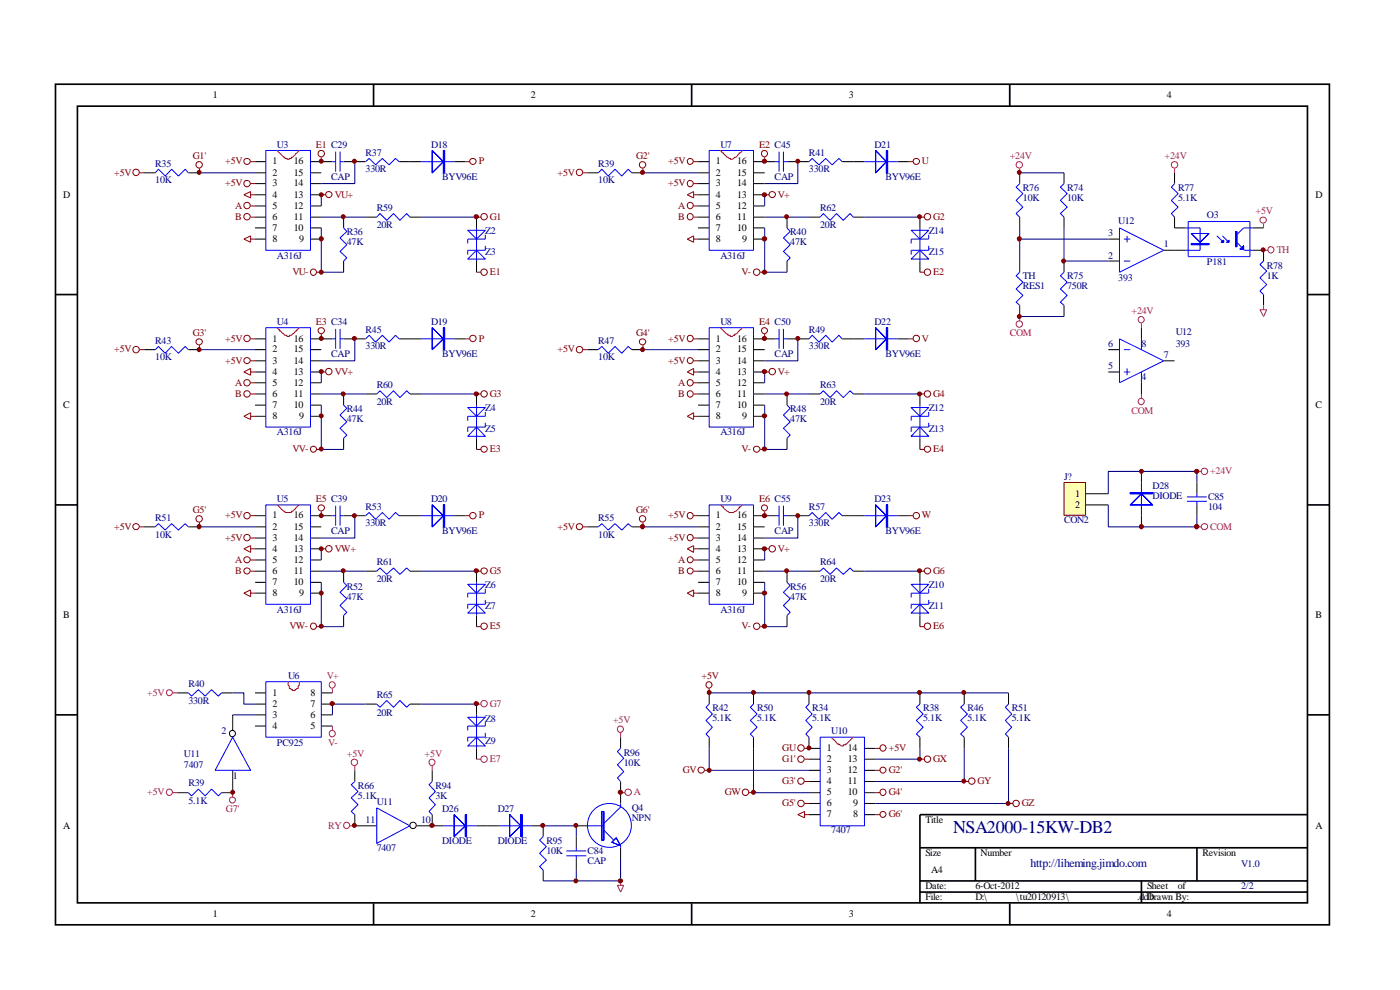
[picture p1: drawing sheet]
<svg xmlns="http://www.w3.org/2000/svg" width="297mm" height="210mm" viewBox="0 0 297 210" stroke-linecap="round" stroke-linejoin="round" font-family="sans-serif">
<g fill="none" stroke="#000" stroke-width=".35">
<path d="M11.8 17.9h270.2v178.3h-270.2zM79.2 17.9v4.6M146.7 17.9v4.6M214.2 17.9v4.6M16.4 22.5h261v169h-261zM11.8 62.5h4.6M277.5 62.5h4.6M11.8 107.1h4.6M277.5 107.1h4.6M11.8 151.6h4.6M277.5 151.6h4.6M195.2 179.8h82.3"/>
<path d="M206.9 179.8v7.1M253.9 179.8v7.1M277.5 172.8h-82.3v18.8M79.2 191.6v4.7M146.7 191.6v4.7M195.2 186.9h82.3M195.2 189.2h82.3M214.2 191.6v4.7M242.1 186.9v4.7"/>
</g>
<g fill="none" stroke="#00f" stroke-width=".21">
<path d="M32.9 36.7l.7-.8 1.5 1.4 1.3-1.4 1.4 1.4 1.5-1.4 .7 .8M56.4 31.9h9.5v21.2h-9.5zM70.5 34.3h.7M71.2 32.2v4.2M72.1 34.3h.8M72.1 32.2v4.2M77.6 34.3l.7-.7 1.4 1.4 1.4-1.4 1.4 1.4 1.4-1.4 .8 .7M89.3 34.3h7.1M126.9 36.7l.8-.8 1.3 1.4 1.5-1.4 1.4 1.4 1.4-1.4 .7 .8M150.5 31.9h9.4v21.2h-9.4zM164.6 34.3h.7M165.3 32.2v4.2"/>
<path d="M166.2 34.3h.8M166.2 32.2v4.2M171.6 34.3l.7-.7 1.4 1.4 1.5-1.4 1.3 1.4 1.5-1.4 .6 .7M183.4 34.3h7M216.3 38.9l-.7 .8 1.4 1.4-1.4 1.4 1.4 1.4-1.4 1.4 .7 .8M225.7 38.9l-.7 .8 1.4 1.4-1.4 1.4 1.4 1.4-1.4 1.4 .7 .8M249.2 38.9l-.7 .8 1.4 1.4-1.4 1.4 1.4 1.4-1.4 1.4 .7 .8M72.9 48.3l.7 .8-1.5 1.4 1.5 1.4-1.5 1.4 1.5 1.4-.7 .7M79.9 46.1l.7-.8 1.4 1.4 1.5-1.4 1.3 1.4 1.5-1.4 .7 .8M99.2 48.9h3.8l-1.9 1.8zM99.2 54.9l1.9-1.8 1.9 1.8zM101.1 48.3v7.1"/>
<path d="M103 49.8v.9h-3.8v.9M103 52.2v.9h-3.8v.9M167 48.3l.6 .8-1.4 1.4 1.4 1.4-1.4 1.4 1.4 1.4-.6 .7M174 46.1l.7-.8 1.4 1.4 1.4-1.4 1.4 1.4 1.4-1.4 .7 .8M193.3 48.9h3.7l-1.8 1.8zM193.3 54.9l1.9-1.8 1.8 1.8zM195.2 48.3v7.1M197 49.8v.9h-3.7v.9M197 52.2v.9h-3.7v.9M216.3 57.7l-.7 .8 1.4 1.4-1.4 1.4 1.4 1.4-1.4 1.4 .7 .7M225.7 57.7l-.7 .8 1.4 1.4-1.4 1.4 1.4 1.4-1.4 1.4 .7 .7M237.5 48.3l9.4 4.8-9.4 4.6z"/>
<path d="M238.4 50.7h1.4M238.4 55.4h1.4M239.1 50v1.4M251.5 48.3h3.1v4.8h-3.1M252.1 47h13.1v7.4h-13.1zM258.1 50l1.5 1.4M259.3 50l1.4 1.4M262.4 51.4l1.6 1.7h1.7M265.7 48.3h-1.9l-1.4 1.5M268.1 55.4l-.8 .7 1.4 1.4-1.4 1.4 1.4 1.5-1.4 1.3 .8 .8M32.9 74.2l.7-.7 1.5 1.4 1.3-1.4 1.4 1.4 1.5-1.4 .7 .7M56.4 69.5h9.5v21.1h-9.5z"/>
<path d="M70.5 71.9h.7M71.2 69.8v4.2M72.1 69.8v4.2M72.1 71.9h.8M77.6 71.9l.7-.8 1.4 1.5 1.4-1.5 1.4 1.5 1.4-1.5 .8 .8M89.3 71.9h7.1M126.9 74.2l.8-.7 1.3 1.4 1.5-1.4 1.4 1.4 1.4-1.4 .7 .7M150.5 69.5h9.4v21.1h-9.4zM164.6 71.9h.7M165.3 69.8v4.2M166.2 71.9h.8M166.2 69.8v4.2"/>
<path d="M171.6 71.9l.7-.8 1.4 1.5 1.5-1.5 1.3 1.5 1.5-1.5 .6 .8M183.4 71.9h7M237.5 71.9l9.4 4.6-9.4 4.7zM238.4 74.2h1.4M238.4 78.9h1.4M239.1 78.1v1.5M242.1 71.9v2.3M242.1 78.9v2.3M72.9 85.9l.7 .7-1.5 1.5 1.5 1.4-1.5 1.3 1.5 1.5-.7 .7M79.9 83.6l.7-.7 1.4 1.4 1.5-1.4 1.3 1.4 1.5-1.4 .7 .7M99.2 86.4h3.8l-1.9 1.9zM101.1 90.6l1.9 1.9h-3.8z"/>
<path d="M101.1 85.9v7.1M103 87.4v.9h-3.8v.9M103 89.7v.9h-3.8v1M167 85.9l.6 .7-1.4 1.5 1.4 1.4-1.4 1.3 1.4 1.5-.6 .7M174 83.6l.7-.7 1.4 1.4 1.4-1.4 1.4 1.4 1.4-1.4 .7 .7M193.3 86.4h3.7l-1.8 1.9zM195.2 90.6l1.8 1.9h-3.7zM195.2 85.9v7.1M197 87.4v.9h-3.7v.9M197 89.7v.9h-3.7v1M32.9 111.8l.7-.7 1.5 1.3 1.3-1.3 1.4 1.3 1.5-1.3 .7 .7M56.4 107.1h9.5v21.1h-9.5z"/>
<path d="M70.5 109.4h.7M71.2 107.3v4.2M72.1 107.3v4.2M72.1 109.4h.8M77.6 109.4l.7-.7 1.4 1.5 1.4-1.5 1.4 1.5 1.4-1.5 .8 .7M89.3 109.4h7.1M126.9 111.8l.8-.7 1.3 1.3 1.5-1.3 1.4 1.3 1.4-1.3 .7 .7M150.5 107.1h9.4v21.1h-9.4zM164.6 109.4h.7M165.3 107.3v4.2M166.2 109.4h.8M166.2 107.3v4.2"/>
<path d="M171.6 109.4l.7-.7 1.4 1.5 1.5-1.5 1.3 1.5 1.5-1.5 .6 .7M183.4 109.4h7M72.9 123.5l.7 .7-1.5 1.4 1.5 1.4-1.5 1.4 1.5 1.5-.7 .7M79.9 121.2l.7-.7 1.4 1.3 1.5-1.3 1.3 1.3 1.5-1.3 .7 .7M99.2 124h3.8l-1.9 1.8zM99.2 130l1.9-1.8 1.9 1.8zM101.1 123.5v7.1M103 124.9v.9h-3.8v.9M103 127.3v.9h-3.8v.9M167 123.5l.6 .7-1.4 1.4 1.4 1.4-1.4 1.4 1.4 1.5-.6 .7M174 121.2l.7-.7 1.4 1.3 1.4-1.3 1.4 1.3 1.4-1.3 .7 .7M193.3 124h3.7l-1.8 1.8z"/>
<path d="M193.3 130l1.9-1.8 1.8 1.8zM195.2 123.5v7.1M197 124.9v.9h-3.7v.9M197 127.3v.9h-3.7v.9M40 147l.6 .7 1.5-1.4 1.4 1.4 1.4-1.4 1.4 1.4 .7-.7M49.4 156.4l3.8 7h-7.6zM56.4 144.6h11.8v11.8h-11.8zM79.9 149.4l.7 .6 1.4-1.4 1.5 1.4 1.3-1.4 1.5 1.4 .7-.6M99.2 152.1h3.8l-1.9 1.9zM101.1 156.4l1.9 1.8h-3.8zM101.1 151.6v7.1M103 153.1v.9h-3.8v.9"/>
<path d="M103 155.4v1h-3.8v.9M131.7 158.7l-.7 .7 1.3 1.5-1.3 1.3 1.3 1.5-1.3 1.3 .7 .8M150.5 149.4l-.7 .6 1.3 1.5-1.3 1.3 1.3 1.5-1.3 1.4 .7 .7M159.9 149.4l-.7 .6 1.4 1.5-1.4 1.3 1.4 1.5-1.4 1.4 .7 .7M171.6 149.4l-.7 .6 1.4 1.5-1.4 1.3 1.4 1.5-1.4 1.4 .7 .7M174 156.4h9.4v18.8h-9.4zM195.2 149.4l-.8 .6 1.4 1.5-1.4 1.3 1.4 1.5-1.4 1.4 .8 .7M204.6 149.4l-.8 .6 1.4 1.5-1.4 1.3 1.4 1.5-1.4 1.4 .8 .7M214 149.4l-.7 .6 1.3 1.5-1.3 1.3 1.3 1.5-1.3 1.4 .7 .7M40 168.1l.6 .7 1.5-1.4 1.4 1.4 1.4-1.4 1.4 1.4 .7-.7M75.3 165.8l-.8 .7 1.4 1.4-1.4 1.3 1.4 1.5-1.4 1.4 .8 .7M79.9 171.4l7.1 3.8-7.1 3.7z"/>
<path d="M91.7 165.8l-.7 .7 1.4 1.4-1.4 1.3 1.4 1.5-1.4 1.4 .7 .7M94.1 175.2h7M105.8 175.2h7.1M115.2 177.5l-.7 .7 1.4 1.4-1.4 1.4 1.4 1.5-1.4 1.3 .7 .8M122.3 179.8v.7M124.6 175.2h3.5M128.1 176.1l2.1 2.1M131.7 170.4v.8l-3.6 3.5M131.7 179.4v.4M120.1 180.5h4.3M120.1 181.5h4.3M122.3 181.5v.7"/>
<circle cx="129.3" cy="175.1" r="4.7"/>
</g>
<g fill="none" stroke="#000" stroke-width=".21">
<path d="M30.6 36.7h2.3M40 36.7h2.3M54.1 34.3h2.3M54.1 36.7h2.3M54.1 38.9h2.3M65.9 34.3h4.6M65.9 36.7h2.3M65.9 38.9h2.3M72.9 34.3h4.7M84.7 34.3h4.6M96.4 34.3h2.3M124.6 36.7h2.3"/>
<path d="M134 36.7h2.4M148.1 34.3h2.4M148.1 36.7h2.4M148.1 38.9h2.4M159.9 34.3h4.7M159.9 36.7h2.3M159.9 38.9h2.3M167 34.3h4.6M178.6 34.3h4.8M190.4 34.3h2.4M216.3 36.7v2.2M225.7 36.7v2.2"/>
<path d="M249.2 36.7v2.2M54.1 41.3h2.3M54.1 43.7h2.3M54.1 46.1h2.3M54.1 48.3h2.3M54.1 50.7h2.3M65.9 41.3h2.3M65.9 43.7h2.3M65.9 46.1h2.3M65.9 48.3h2.3M65.9 50.7h2.3M72.9 46.1v2.2"/>
<path d="M72.9 55.4v2.3M77.6 46.1h2.3M87 46.1h2.3M101.1 46.1v2.2M101.1 55.4v2.3M148.1 41.3h2.4M148.1 43.7h2.4M148.1 46.1h2.4M148.1 48.3h2.4M148.1 50.7h2.4M159.9 41.3h2.3M159.9 43.7h2.3"/>
<path d="M159.9 46.1h2.3M159.9 48.3h2.3M159.9 50.7h2.3M167 46.1v2.2M167 55.4v2.3M171.6 46.1h2.4M181 46.1h2.4M195.2 46.1v2.2M195.2 55.4v2.3M216.3 46.1v2.2M216.3 55.4v2.3M225.7 46.1v2.2"/>
<path d="M225.7 55.4v2.3M235.1 50.7h2.4M235.1 55.4h2.4M246.9 53.1h4.6M249.2 46.1v2.2h2.3M265.7 48.3h2.4M265.7 53.1h2.4v2.3M30.6 74.2h2.3M40 74.2h2.3M54.1 71.9h2.3M54.1 74.2h2.3M54.1 76.5h2.3"/>
<path d="M54.1 78.9h2.3M65.9 71.9h4.6M65.9 74.2h2.3M65.9 76.5h2.3M65.9 78.9h2.3M72.9 71.9h4.7M84.7 71.9h4.6M96.4 71.9h2.3M124.6 74.2h2.3M134 74.2h2.4M148.1 71.9h2.4M148.1 74.2h2.4"/>
<path d="M148.1 76.5h2.4M148.1 78.9h2.4M159.9 71.9h4.7M159.9 74.2h2.3M159.9 76.5h2.3M159.9 78.9h2.3M167 71.9h4.6M178.6 71.9h4.8M190.4 71.9h2.4M216.3 64.8v2.3M225.7 64.8v2.3M235.1 74.2h2.4"/>
<path d="M235.1 78.9h2.4M242.1 69.5v2.4M246.9 76.5h2.3M268.1 62.5v2.3M54.1 81.2h2.3M54.1 83.6h2.3M54.1 85.9h2.3M54.1 88.3h2.3M65.9 81.2h2.3M65.9 83.6h2.3M65.9 85.9h2.3M65.9 88.3h2.3"/>
<path d="M72.9 83.6v2.3M72.9 93v2.3M77.6 83.6h2.3M87 83.6h2.3M101.1 83.6v2.3M101.1 93v2.3M148.1 81.2h2.4M148.1 83.6h2.4M148.1 85.9h2.4M148.1 88.3h2.4M159.9 81.2h2.3M159.9 83.6h2.3"/>
<path d="M159.9 85.9h2.3M159.9 88.3h2.3M167 83.6v2.3M167 93v2.3M171.6 83.6h2.4M181 83.6h2.4M195.2 83.6v2.3M195.2 93v2.3M242.1 81.2v2.4M30.6 111.8h2.3M40 111.8h2.3M54.1 109.4h2.3"/>
<path d="M54.1 111.8h2.3M54.1 114.1h2.3M54.1 116.4h2.3M54.1 118.8h2.3M65.9 109.4h4.6M65.9 111.8h2.3M65.9 114.1h2.3M65.9 116.4h2.3M65.9 118.8h2.3M72.9 109.4h4.7M84.7 109.4h4.6M96.4 109.4h2.3"/>
<path d="M124.6 111.8h2.3M134 111.8h2.4M148.1 109.4h2.4M148.1 111.8h2.4M148.1 114.1h2.4M148.1 116.4h2.4M148.1 118.8h2.4M159.9 109.4h4.7M159.9 111.8h2.3M159.9 114.1h2.3M159.9 116.4h2.3M159.9 118.8h2.3"/>
<path d="M167 109.4h4.6M178.6 109.4h4.8M190.4 109.4h2.4M54.1 121.2h2.3M54.1 123.5h2.3M54.1 125.8h2.3M65.9 121.2h2.3M65.9 123.5h2.3M65.9 125.8h2.3M72.9 121.2v2.3M72.9 130.6v2.3M77.6 121.2h2.3"/>
<path d="M87 121.2h2.3M101.1 121.2v2.3M101.1 130.6v2.3M148.1 121.2h2.4M148.1 123.5h2.4M148.1 125.8h2.4M159.9 121.2h2.3M159.9 123.5h2.3M159.9 125.8h2.3M167 121.2v2.3M167 130.6v2.3M171.6 121.2h2.4"/>
<path d="M181 121.2h2.4M195.2 121.2v2.3M195.2 130.6v2.3M37.6 147h2.4M47 147h2.4M49.4 151.6v3.3M54.1 147h2.3M54.1 149.4h2.3M54.1 151.6h2.3M54.1 154h2.3M68.2 147h2.3M68.2 149.4h2.3"/>
<path d="M68.2 151.6h2.3M68.2 154h2.3M77.6 149.4h2.3M87 149.4h2.3M101.1 149.4v2.2M101.1 158.7v2.3M131.7 156.4v2.3M150.5 147v2.4M150.5 156.4v2.3M159.9 147v2.4M159.9 156.4v2.3M171.6 156.4v2.3h2.4"/>
<path d="M171.6 147v2.4M183.4 158.7h2.4M195.2 147v2.4M195.2 156.4v2.3M204.6 147v2.4M204.6 156.4v2.3M214 147v2.4M214 156.4v2.3M37.6 168.1h2.4M49.4 163.4v4.7h-2.4M75.3 172.8v2.4h4.6M75.3 163.4v2.4"/>
<path d="M88.4 175.2h5.7M91.7 163.4v2.4M91.7 172.8v2.4M101.1 175.2h4.7M112.9 175.2h2.3v2.3M122.3 175.2h2.3M122.3 177.5v2.3M131.7 165.8v4.6M131.7 179.8v2.4M171.6 161h2.4M171.6 163.4h2.4M171.6 165.8h2.4"/>
<path d="M171.6 168.1h2.4M171.6 170.4h2.4M171.6 172.8h2.4M183.4 161h2.4M183.4 163.4h2.4M183.4 165.8h2.4M183.4 168.1h2.4M183.4 170.4h2.4M183.4 172.8h2.4M115.2 184.6v2.3M122.3 182.2v2.4"/>
<circle cx="49.3" cy="155.6" r=".66"/>
<circle cx="87.6" cy="175.1" r=".68"/>
</g>
<path d="M58.8 31.9l1.4 1.5h.3v.2h.4v.2l.9-.2v-.2h.3l1.4-1.5M152.8 31.9l.4 .5h.3l.3 .5a2.18 2.18 0 0 0 1.6 .9l.5-.4h.2l.7-1h.3l.4-.5M58.8 69.5l.5 .4v.3h.2l.4 .5a.8 .8 0 0 0 1 .4v.3h.5v-.3a.8 .8 0 0 0 .9-.4l.4-.5h.3v-.3l.5-.4M152.8 69.5l1.2 1.2 .4 .2v.2h.5v.3h.5l.2-.3h.3v-.2a1.09 1.09 0 0 0 .9-.7l.7-.7M58.8 107.1l1.4 1.4h.3v.2h1.3v-.2h.3l1.4-1.4M152.8 107.1l.4 .4h.3a1.8 1.8 0 0 0 1.9 1.2l.7-.2 .7-.7v-.3h.3l.4-.4M61.1 144.6v.8l.3 .1v.5l.7 .3v.2h.5v-.2l.6-.3v-.5l.3-.1v-.8M176.4 156.4l1.3 1.4h.3v.2h.2l.3 .2h.4v-.2h.5v-.2h.2l1.4-1.4" fill="none" stroke="#f00" stroke-width=".21"/>
<g fill="none" stroke="#800000" stroke-width=".21">
<path d="M29.6 36.7h1M42.3 35.7v1M53.2 34.3h.9M53.2 38.9h.9M68.2 33.4v.9M98.7 34.3h1M123.7 36.7h.9M136.4 35.7v1M147.2 34.3h.9M147.2 38.9h.9M162.2 33.4v.9M192.8 34.3h.9"/>
<path d="M51.7 50.7l1.5-.7v1.4zM51.7 41.3l1.5-.7v1.4zM53.2 43.7h.9M53.2 46.1h.9M53.2 50.7h.9M53.2 41.3h.9M67.2 57.7h1M68.2 41.3h.9M101.1 46.1h.9M101.1 57.7h.9M145.8 50.7l1.4-.7v1.4zM145.8 41.3l1.4-.7v1.4z"/>
<path d="M147.2 43.7h.9M147.2 46.1h.9M147.2 50.7h.9M147.2 41.3h.9M161.3 57.7h.9M162.2 41.3h1M195.2 46.1h.9M195.2 57.7h.9M29.6 74.2h1M42.3 73.2v1M51.7 78.9l1.5-.8v1.5zM53.2 71.9h.9"/>
<path d="M53.2 76.5h.9M53.2 78.9h.9M68.2 70.9v1M68.2 78.9h.9M98.7 71.9h1M123.7 74.2h.9M136.4 73.2v1M145.8 78.9l1.4-.8v1.5zM147.2 71.9h.9M147.2 76.5h.9M147.2 78.9h.9M162.2 78.9h1"/>
<path d="M162.2 70.9v1M192.8 71.9h.9M51.7 88.3l1.5-.8v1.5zM53.2 81.2h.9M53.2 83.6h.9M53.2 88.3h.9M67.2 95.3h1M101.1 83.6h.9M101.1 95.3h.9M145.8 88.3l1.4-.8v1.5zM147.2 81.2h.9M147.2 83.6h.9"/>
<path d="M147.2 88.3h.9M161.3 95.3h.9M195.2 83.6h.9M195.2 95.3h.9M29.6 111.8h1M42.3 110.8v1M51.7 116.4l1.5-.7v1.5zM53.2 109.4h.9M53.2 114.1h.9M53.2 118.8h.9M53.2 116.4h.9M68.2 108.5v.9"/>
<path d="M68.2 116.4h.9M98.7 109.4h1M123.7 111.8h.9M136.4 110.8v1M145.8 116.4l1.4-.7v1.5zM147.2 109.4h.9M147.2 114.1h.9M147.2 118.8h.9M147.2 116.4h.9M162.2 116.4h1M162.2 108.5v.9M192.8 109.4h.9"/>
<path d="M51.7 125.8l1.5-.7v1.5zM53.2 121.2h.9M53.2 125.8h.9M67.2 132.9h1M101.1 121.2h.9M101.1 132.9h.9M145.8 125.8l1.4-.7v1.5zM147.2 121.2h.9M147.2 125.8h.9M161.3 132.9h.9M195.2 121.2h.9M195.2 132.9h.9"/>
<path d="M150.5 146v1M170.7 158.7h.9M185.8 158.7h.9M149.5 163.4h1M158.9 168.1h1M169.2 172.8l1.5-.7v1.4zM170.7 172.8h.9M170.7 161h.9M170.7 165.8h.9M170.7 170.4h.9M185.8 172.8h.9M185.8 163.4h.9"/>
<path d="M185.8 168.1h.9M195.2 161h.9M204.6 165.8h.9M214 170.4h.9"/>
<circle cx="28.9" cy="36.6" r=".68"/>
<circle cx="42.2" cy="35" r=".68"/>
<circle cx="52.4" cy="38.9" r=".68"/>
<circle cx="52.4" cy="34.2" r=".66"/>
<circle cx="68.2" cy="32.6" r=".68"/>
<circle cx="100.3" cy="34.2" r=".66"/>
<circle cx="122.9" cy="36.6" r=".68"/>
<circle cx="136.3" cy="35" r=".68"/>
<circle cx="146.4" cy="38.9" r=".66"/>
<circle cx="146.4" cy="34.2" r=".64"/>
<circle cx="162.2" cy="32.6" r=".66"/>
<circle cx="194.4" cy="34.2" r=".66"/>
<circle cx="52.4" cy="43.6" r=".68"/>
<circle cx="52.4" cy="46" r=".68"/>
<circle cx="66.5" cy="57.7" r=".66"/>
<circle cx="69.8" cy="41.3" r=".66"/>
<circle cx="102.7" cy="46" r=".68"/>
<circle cx="102.7" cy="57.7" r=".68"/>
<circle cx="146.4" cy="43.6" r=".66"/>
<circle cx="146.4" cy="46" r=".66"/>
<circle cx="160.5" cy="57.7" r=".68"/>
<circle cx="163.8" cy="41.3" r=".66"/>
<circle cx="196.8" cy="46" r=".68"/>
<circle cx="196.8" cy="57.7" r=".68"/>
<circle cx="28.9" cy="74.2" r=".68"/>
<circle cx="42.3" cy="72.5" r=".66"/>
<circle cx="52.4" cy="71.8" r=".68"/>
<circle cx="52.4" cy="76.5" r=".66"/>
<circle cx="68.2" cy="70.1" r=".66"/>
<circle cx="69.8" cy="78.8" r=".68"/>
<circle cx="100.3" cy="71.8" r=".68"/>
<circle cx="122.9" cy="74.2" r=".68"/>
<circle cx="136.3" cy="72.5" r=".66"/>
<circle cx="146.4" cy="71.8" r=".66"/>
<circle cx="146.4" cy="76.5" r=".64"/>
<circle cx="162.2" cy="70.1" r=".64"/>
<circle cx="163.8" cy="78.8" r=".68"/>
<circle cx="194.4" cy="71.8" r=".68"/>
<circle cx="52.4" cy="81.2" r=".68"/>
<circle cx="52.4" cy="83.6" r=".68"/>
<circle cx="66.5" cy="95.3" r=".64"/>
<circle cx="102.7" cy="83.6" r=".68"/>
<circle cx="102.7" cy="95.3" r=".66"/>
<circle cx="146.4" cy="83.5" r=".66"/>
<circle cx="146.4" cy="81.2" r=".66"/>
<circle cx="160.5" cy="95.3" r=".66"/>
<circle cx="196.8" cy="83.6" r=".68"/>
<circle cx="196.8" cy="95.3" r=".66"/>
<circle cx="28.9" cy="111.7" r=".66"/>
<circle cx="42.2" cy="110.1" r=".68"/>
<circle cx="52.4" cy="109.4" r=".68"/>
<circle cx="52.4" cy="114" r=".68"/>
<circle cx="52.4" cy="118.7" r=".66"/>
<circle cx="68.2" cy="107.7" r=".66"/>
<circle cx="69.8" cy="116.4" r=".68"/>
<circle cx="100.3" cy="109.4" r=".68"/>
<circle cx="123" cy="111.7" r=".66"/>
<circle cx="136.3" cy="110.1" r=".68"/>
<circle cx="146.4" cy="109.4" r=".66"/>
<circle cx="146.4" cy="114" r=".66"/>
<circle cx="146.4" cy="118.7" r=".64"/>
<circle cx="162.2" cy="107.7" r=".64"/>
<circle cx="163.8" cy="116.4" r=".68"/>
<circle cx="194.4" cy="109.4" r=".68"/>
<circle cx="52.4" cy="121.1" r=".66"/>
<circle cx="66.5" cy="132.8" r=".66"/>
<circle cx="102.7" cy="132.8" r=".68"/>
<circle cx="102.7" cy="121.1" r=".66"/>
<circle cx="146.4" cy="121.1" r=".64"/>
<circle cx="160.5" cy="132.8" r=".68"/>
<circle cx="196.8" cy="132.8" r=".68"/>
<circle cx="196.8" cy="121.1" r=".66"/>
<circle cx="150.4" cy="145.3" r=".66"/>
<circle cx="169.9" cy="158.7" r=".68"/>
<circle cx="187.3" cy="158.6" r=".66"/>
<circle cx="148.8" cy="163.4" r=".66"/>
<circle cx="158.2" cy="168.1" r=".68"/>
<circle cx="169.9" cy="161" r=".68"/>
<circle cx="169.9" cy="165.7" r=".68"/>
<circle cx="169.9" cy="170.4" r=".68"/>
<circle cx="187.3" cy="168" r=".66"/>
<circle cx="187.3" cy="163.3" r=".64"/>
<circle cx="187.3" cy="172.7" r=".64"/>
<circle cx="196.8" cy="161" r=".68"/>
<circle cx="206.2" cy="165.7" r=".68"/>
<circle cx="215.6" cy="170.4" r=".68"/>
</g>
<g fill="none" stroke="#000080" stroke-width=".21">
<path d="M42.3 36.7h11.8M75.3 34.3v4.6h-7.1M136.4 36.7h11.7M169.2 34.3v4.6h-7M216.3 36.7h9.4M68.2 48.3v9.4h4.7M68.2 46.1h9.4M68.2 41.3v2.4M89.3 46.1h11.8M162.2 48.3v9.4h4.8M162.2 46.1h9.4M162.2 41.3v2.4"/>
<path d="M183.4 46.1h11.8M216.3 48.3v7.1M216.3 50.7h18.8M225.7 48.3v7.1h9.4M42.3 74.2h11.8M68.2 78.9v2.3M75.3 71.9v4.6h-7.1M136.4 74.2h11.7M162.2 78.9v2.3M169.2 71.9v4.6h-7M216.3 67.1h9.4M68.2 85.9v9.4h4.7"/>
<path d="M68.2 83.6h9.4M89.3 83.6h11.8M162.2 85.9v9.4h4.8M162.2 83.6h9.4M183.4 83.6h11.8M42.3 111.8h11.8M68.2 116.4v2.4M75.3 109.4v4.7h-7.1M136.4 111.8h11.7M162.2 116.4v2.4M169.2 109.4v4.7h-7M68.2 123.5v9.4h4.7"/>
<path d="M68.2 121.2h9.4M89.3 121.2h11.8M162.2 123.5v9.4h4.8M162.2 121.2h9.4M183.4 121.2h11.8M49.4 147h2.3v2.4h2.4M49.4 151.6h4.7M77.6 149.4h-7.1v2.2M89.3 149.4h11.8M150.5 158.7v4.7h21.1M150.5 147h63.5M159.9 158.7v9.4h11.7"/>
<path d="M195.2 158.7v2.3h-9.4M204.6 158.7v7.1h-18.8M214 158.7v11.7h-28.2M115.2 175.2h7.1v2.3M122.3 184.6v2.3M131.7 182.2v4.7h-16.5"/>
</g>
<circle cx="72.8" cy="46" r=".42" fill="#800000" stroke="#800000" stroke-width=".21"/>
<g fill="#800000" stroke="#800000" stroke-width=".21">
<circle cx="68.2" cy="57.7" r=".42"/>
<circle cx="68.1" cy="50.7" r=".45"/>
<circle cx="42.2" cy="36.6" r=".42"/>
<circle cx="75.2" cy="34.2" r=".42"/>
<circle cx="68.2" cy="88.2" r=".42"/>
<circle cx="72.8" cy="83.6" r=".42"/>
<circle cx="75.2" cy="71.8" r=".42"/>
<circle cx="68.2" cy="125.8" r=".42"/>
<circle cx="72.8" cy="121.1" r=".42"/>
<circle cx="75.2" cy="109.4" r=".42"/>
<circle cx="68.2" cy="95.2" r=".42"/>
<circle cx="68.2" cy="78.8" r=".42"/>
<circle cx="42.2" cy="111.7" r=".45"/>
<circle cx="42.2" cy="74.2" r=".42"/>
<circle cx="68.2" cy="116.4" r=".42"/>
<circle cx="68.2" cy="132.8" r=".42"/>
<circle cx="68.2" cy="41.3" r=".42"/>
<circle cx="70.5" cy="149.3" r=".45"/>
<circle cx="101.1" cy="149.3" r=".45"/>
<circle cx="101.1" cy="46" r=".45"/>
<circle cx="101.1" cy="83.6" r=".45"/>
<circle cx="101.1" cy="121.1" r=".45"/>
<circle cx="91.7" cy="175.1" r=".45"/>
<circle cx="75.2" cy="175.1" r=".42"/>
<circle cx="122.2" cy="175.1" r=".42"/>
<circle cx="115.1" cy="175.1" r=".42"/>
<circle cx="131.6" cy="186.8" r=".45"/>
<circle cx="122.2" cy="186.8" r=".42"/>
<circle cx="131.6" cy="168.1" r=".45"/>
<circle cx="49.4" cy="168.1" r=".42"/>
<circle cx="171.6" cy="158.7" r=".42"/>
<circle cx="150.5" cy="163.4" r=".42"/>
<circle cx="159.9" cy="168.1" r=".42"/>
<circle cx="195.1" cy="161" r=".42"/>
<circle cx="204.5" cy="165.7" r=".42"/>
<circle cx="213.9" cy="170.4" r=".42"/>
<circle cx="171.6" cy="146.9" r=".42"/>
<circle cx="159.9" cy="146.9" r=".42"/>
<circle cx="150.5" cy="146.9" r=".42"/>
<circle cx="195.1" cy="146.9" r=".42"/>
<circle cx="204.5" cy="146.9" r=".42"/>
<circle cx="195.1" cy="46" r=".42"/>
<circle cx="162.2" cy="50.7" r=".48"/>
<circle cx="162.2" cy="41.3" r=".45"/>
<circle cx="162.2" cy="57.7" r=".45"/>
<circle cx="166.9" cy="46" r=".42"/>
<circle cx="136.3" cy="36.6" r=".42"/>
<circle cx="169.2" cy="34.2" r=".42"/>
<circle cx="195.1" cy="83.6" r=".42"/>
<circle cx="162.2" cy="88.2" r=".45"/>
<circle cx="162.2" cy="78.8" r=".45"/>
<circle cx="162.2" cy="95.2" r=".45"/>
<circle cx="166.9" cy="83.6" r=".42"/>
<circle cx="136.3" cy="74.2" r=".42"/>
<circle cx="169.2" cy="71.8" r=".42"/>
<circle cx="195.1" cy="121.1" r=".42"/>
<circle cx="162.2" cy="125.8" r=".45"/>
<circle cx="162.2" cy="116.4" r=".45"/>
<circle cx="162.2" cy="132.8" r=".45"/>
<circle cx="166.9" cy="121.1" r=".42"/>
<circle cx="136.3" cy="111.7" r=".45"/>
<circle cx="169.2" cy="109.4" r=".42"/>
<circle cx="268" cy="53" r=".42"/>
<circle cx="216.2" cy="36.6" r=".42"/>
<circle cx="216.2" cy="67.1" r=".42"/>
<circle cx="225.6" cy="55.4" r=".42"/>
<circle cx="216.2" cy="50.7" r=".45"/>
</g>
<g fill="#00f" stroke="#00f" stroke-width=".21">
<path d="M94.1 31.9v4.8h.2v-4.8zM94.1 31.9v4.8h.2v-4.8z" fill-rule="evenodd"/>
<path d="M91.7 31.9l2.4 2.4-2.4 2.4zM91.7 31.9l2.4 2.4-2.4 2.4z" fill-rule="evenodd"/>
<path d="M94.1 69.5v4.7h.2v-4.7zM94.1 69.5v4.7h.2v-4.7z" fill-rule="evenodd"/>
<path d="M91.7 69.5l2.4 2.4-2.4 2.3zM91.7 69.5l2.4 2.4-2.4 2.3z" fill-rule="evenodd"/>
<path d="M94.1 107.1v4.7h.2v-4.7zM94.1 107.1v4.7h.2v-4.7z" fill-rule="evenodd"/>
<path d="M91.7 107.1l2.4 2.3-2.4 2.4zM91.7 107.1l2.4 2.3-2.4 2.4z" fill-rule="evenodd"/>
<path d="M188 31.9v4.8h.3v-4.8zM188 31.9v4.8h.3v-4.8z" fill-rule="evenodd"/>
<path d="M185.8 31.9l2.2 2.4-2.2 2.4zM185.8 31.9l2.2 2.4-2.2 2.4z" fill-rule="evenodd"/>
<path d="M188 69.5v4.7h.3v-4.7zM188 69.5v4.7h.3v-4.7z" fill-rule="evenodd"/>
<path d="M185.8 69.5l2.2 2.4-2.2 2.3zM185.8 69.5l2.2 2.4-2.2 2.3z" fill-rule="evenodd"/>
<path d="M188 107.1v4.7h.3v-4.7zM188 107.1v4.7h.3v-4.7z" fill-rule="evenodd"/>
<path d="M185.8 107.1l2.2 2.3-2.2 2.4zM185.8 107.1l2.2 2.3-2.2 2.4z" fill-rule="evenodd"/>
<path d="M98.7 172.8v4.7h.3v-4.7zM98.7 172.8v4.7h.3v-4.7z" fill-rule="evenodd"/>
<path d="M96.4 172.8l2.3 2.4-2.3 2.3zM96.4 172.8l2.3 2.4-2.3 2.3z" fill-rule="evenodd"/>
<path d="M110.5 172.8v4.7h.2v-4.7zM110.5 172.8v4.7h.2v-4.7z" fill-rule="evenodd"/>
<path d="M108.1 172.8l2.4 2.4-2.4 2.3zM108.1 172.8l2.4 2.4-2.4 2.3z" fill-rule="evenodd"/>
<path d="M127.7 172.1v6.1h.4v-6.1zM127.7 172.1v6.1h.4v-6.1z" fill-rule="evenodd"/>
<path d="M130.7 177.7l-.9 .9 1.9 .8zM130.7 177.7l-.9 .9 1.9 .8z" fill-rule="evenodd"/>
<path d="M252.7 49.5h3.8l-1.9 1.9zM252.7 49.5h3.8l-1.9 1.9z" fill-rule="evenodd"/>
<path d="M252.7 51.6h3.8v.3h-3.8zM252.7 51.6h3.8v.3h-3.8z" fill-rule="evenodd"/>
<path d="M260.3 51.4h.4v-.4zM260.3 51.4h.4v-.4z" fill-rule="evenodd"/>
<path d="M259.1 51.4h.5v-.4zM259.1 51.4h.5v-.4z" fill-rule="evenodd"/>
<path d="M262.1 49.1v3.2h.3v-3.2zM262.1 49.1v3.2h.3v-3.2z" fill-rule="evenodd"/>
<path d="M263.1 52.8l.7-.6v.6zM263.1 52.8l.7-.6v.6z" fill-rule="evenodd"/>
</g>
<g fill="none" stroke="#a1006a" stroke-width=".21">
<path d="M216.3 35.7v1M249.2 35.7v1M268.1 47.4v.9M268.1 53.1h.9M216.3 67.1v1M242.1 68.6v.9M267.3 65.7h1.4l-.6 1.4zM268.1 64.8v.9M242.1 83.6v.9M36.7 147h.9M70.5 146v1M70.5 154v.9"/>
<path d="M101.1 149.4h.9M131.7 155.4v1M36.7 168.1h.9M49.4 168.1v1M74.3 175.2h1M75.3 162.5v.9M91.7 162.5v.9M101.1 161h.9M131.7 168.1h.9M131 187.8h1.3l-.6 1.4zM131.7 186.9v.9"/>
<circle cx="216.2" cy="35" r=".68"/>
<circle cx="249.2" cy="35" r=".68"/>
<circle cx="268" cy="46.7" r=".66"/>
<circle cx="269.6" cy="53" r=".66"/>
<circle cx="216.2" cy="68.7" r=".68"/>
<circle cx="242.1" cy="67.8" r=".66"/>
<circle cx="242.1" cy="85.2" r=".66"/>
<circle cx="35.9" cy="146.9" r=".64"/>
<circle cx="70.5" cy="155.6" r=".66"/>
<circle cx="70.5" cy="145.3" r=".66"/>
<circle cx="102.7" cy="149.3" r=".68"/>
<circle cx="131.6" cy="154.7" r=".66"/>
<circle cx="35.9" cy="168" r=".66"/>
<circle cx="49.3" cy="169.7" r=".64"/>
<circle cx="73.5" cy="175.1" r=".66"/>
<circle cx="75.2" cy="161.7" r=".68"/>
<circle cx="91.6" cy="161.7" r=".66"/>
<circle cx="102.7" cy="161" r=".68"/>
<circle cx="133.3" cy="168.1" r=".68"/>
</g>
<path d="M225.8 102.4h4.4v6.8h-4.4z" fill="#ffffb0"/>
<path d="M225.7 102.4h4.6v6.9h-4.6z" fill="none" stroke="#800000" stroke-width=".21"/>
<path d="M242.1 100v2.4M230.4 104.7h4.7M230.4 107.1h4.7M242.1 109.4v2.4M253.9 102.4v2.3M253.9 107.1v2.3" fill="none" stroke="#000" stroke-width=".21"/>
<path d="M242.1 102.4v7M251.8 105.4h4.2M251.8 106.3h4.2M253.9 104.7v.7M253.9 106.3v.8" fill="none" stroke="#00f" stroke-width=".21"/>
<path d="M239.8 104.5v.2h4.7v-.2zM239.8 104.5v.2h4.7v-.2z" fill="#00f" stroke="#00f" stroke-width=".21"/>
<path d="M239.8 107.1l2.3-2.4 2.4 2.4zM239.8 107.1l2.3-2.4 2.4 2.4z" fill-rule="evenodd" fill="#00f" stroke="#00f" stroke-width=".21"/>
<g fill="none" stroke="#a1006a" stroke-width=".21">
<path d="M253.9 100h.9M253.9 111.8h.9"/>
<circle cx="255.5" cy="100" r=".68"/>
<circle cx="255.5" cy="111.7" r=".66"/>
</g>
<path d="M235.1 107.1v4.7h18.8v-2.4M253.9 102.4v-2.4h-18.8v4.7" fill="none" stroke="#000080" stroke-width=".21"/>
<g fill="#800000" stroke="#800000" stroke-width=".21">
<circle cx="253.9" cy="100" r=".45"/>
<circle cx="242.1" cy="100" r=".42"/>
<circle cx="253.9" cy="111.7" r=".48"/>
<circle cx="242.1" cy="111.7" r=".45"/>
<circle cx="162.2" cy="109.4" r=".45"/>
<circle cx="162.2" cy="71.8" r=".45"/>
<circle cx="162.2" cy="34.2" r=".45"/>
<circle cx="68.2" cy="34.2" r=".42"/>
<circle cx="68.2" cy="71.8" r=".42"/>
<circle cx="68.2" cy="109.4" r=".42"/>
</g>
<text font-size="3.8" fill="#000080" x="202.2" y="176.6">NSA2000-15KW-DB2</text>
<text font-size="2.5" fill="#000080" x="218.6" y="183.9">http://liheming.jimdo.com</text>
<g font-size="2.1">
<text x="45.1" y="20.8">1</text>
<text x="112.6" y="20.8">2</text>
<text x="180.1" y="20.8">3</text>
<text x="247.6" y="20.8">4</text>
<text x="57.8" y="34.9">1</text>
<text x="62.3" y="34.9">16</text>
<text x="151.9" y="34.9">1</text>
<text x="156.4" y="34.9">16</text>
<text x="13.4" y="41.9">D</text>
<text x="57.8" y="37.3">2</text>
<text x="57.8" y="39.5">3</text>
<text x="57.8" y="41.9">4</text>
<text x="62.3" y="41.9">13</text>
<text x="62.3" y="39.5">14</text>
<text x="62.3" y="37.3">15</text>
<text x="151.9" y="37.3">2</text>
<text x="151.9" y="39.5">3</text>
<text x="151.9" y="41.9">4</text>
<text x="156.4" y="41.9">13</text>
<text x="156.4" y="39.5">14</text>
<text x="156.4" y="37.3">15</text>
<text x="279.1" y="41.9">D</text>
<text x="57.8" y="44.3">5</text>
<text x="57.8" y="46.7">6</text>
<text x="62.3" y="46.7">11</text>
<text x="62.3" y="44.3">12</text>
<text x="151.9" y="44.3">5</text>
<text x="151.9" y="46.7">6</text>
<text x="156.4" y="46.7">11</text>
<text x="156.4" y="44.3">12</text>
<text x="57.8" y="48.9">7</text>
<text x="57.8" y="51.3">8</text>
<text x="62.3" y="48.9">10</text>
<text x="63.5" y="51.3">9</text>
<text x="151.9" y="48.9">7</text>
<text x="151.9" y="51.3">8</text>
<text x="156.4" y="48.9">10</text>
<text x="157.5" y="51.3">9</text>
<text x="57.8" y="72.5">1</text>
<text x="57.8" y="74.8">2</text>
<text x="57.8" y="77.1">3</text>
<text x="62.3" y="77.1">14</text>
<text x="62.3" y="74.8">15</text>
<text x="62.3" y="72.5">16</text>
<text x="151.9" y="72.5">1</text>
<text x="151.9" y="74.8">2</text>
<text x="151.9" y="77.1">3</text>
<text x="156.4" y="77.1">14</text>
<text x="156.4" y="74.8">15</text>
<text x="156.4" y="72.5">16</text>
<text x="57.8" y="79.5">4</text>
<text x="57.8" y="81.9">5</text>
<text x="62.3" y="81.9">12</text>
<text x="62.3" y="79.5">13</text>
<text x="151.9" y="79.5">4</text>
<text x="151.9" y="81.9">5</text>
<text x="156.4" y="81.9">12</text>
<text x="156.4" y="79.5">13</text>
<text x="13.4" y="86.5">C</text>
<text x="57.8" y="84.2">6</text>
<text x="57.8" y="86.5">7</text>
<text x="57.8" y="88.9">8</text>
<text x="62.3" y="86.5">10</text>
<text x="62.3" y="84.2">11</text>
<text x="63.5" y="88.9">9</text>
<text x="151.9" y="84.2">6</text>
<text x="151.9" y="86.5">7</text>
<text x="151.9" y="88.9">8</text>
<text x="156.4" y="86.5">10</text>
<text x="156.4" y="84.2">11</text>
<text x="157.5" y="88.9">9</text>
<text x="279.1" y="86.5">C</text>
<text x="228.1" y="105.3">1</text>
<text x="228.1" y="107.7">2</text>
<text x="57.8" y="110">1</text>
<text x="57.8" y="112.4">2</text>
<text x="62.3" y="112.4">15</text>
<text x="62.3" y="110">16</text>
<text x="151.9" y="110">1</text>
<text x="151.9" y="112.4">2</text>
<text x="156.4" y="112.4">15</text>
<text x="156.4" y="110">16</text>
<text x="57.8" y="114.7">3</text>
<text x="57.8" y="117.1">4</text>
<text x="57.8" y="119.4">5</text>
<text x="62.3" y="119.4">12</text>
<text x="62.3" y="117.1">13</text>
<text x="62.3" y="114.7">14</text>
<text x="151.9" y="114.7">3</text>
<text x="151.9" y="117.1">4</text>
<text x="151.9" y="119.4">5</text>
<text x="156.4" y="119.4">12</text>
<text x="156.4" y="117.1">13</text>
<text x="156.4" y="114.7">14</text>
<text x="57.8" y="121.8">6</text>
<text x="57.8" y="124.1">7</text>
<text x="62.3" y="124.1">10</text>
<text x="62.3" y="121.8">11</text>
<text x="151.9" y="121.8">6</text>
<text x="151.9" y="124.1">7</text>
<text x="156.4" y="124.1">10</text>
<text x="156.4" y="121.8">11</text>
<text x="13.4" y="131.1">B</text>
<text x="57.8" y="126.5">8</text>
<text x="63.5" y="126.5">9</text>
<text x="151.9" y="126.5">8</text>
<text x="157.5" y="126.5">9</text>
<text x="279.1" y="131.1">B</text>
<text x="57.8" y="147.6">1</text>
<text x="57.8" y="149.9">2</text>
<text x="65.9" y="149.9">7</text>
<text x="65.9" y="147.6">8</text>
<text x="57.8" y="152.3">3</text>
<text x="57.8" y="154.6">4</text>
<text x="65.9" y="154.6">5</text>
<text x="65.9" y="152.3">6</text>
<text x="175.4" y="159.3">1</text>
<text x="175.4" y="161.6">2</text>
<text x="179.8" y="161.6">13</text>
<text x="179.8" y="159.3">14</text>
<text x="175.4" y="164">3</text>
<text x="175.4" y="166.4">4</text>
<text x="179.8" y="166.4">11</text>
<text x="179.8" y="164">12</text>
<text x="175.4" y="168.7">5</text>
<text x="175.4" y="171">6</text>
<text x="175.4" y="173.4">7</text>
<text x="179.8" y="168.7">10</text>
<text x="181" y="173.4">8</text>
<text x="181" y="171">9</text>
<text x="13.4" y="175.8">A</text>
<text x="196.3" y="174.6">Title</text>
<text x="279.1" y="175.8">A</text>
<text x="196.3" y="181.6">Size</text>
<text x="197.5" y="185.2">A4</text>
<text x="208" y="181.6">Number</text>
<text x="255.1" y="181.6">Revision</text>
<text x="196.3" y="188.6">Date:</text>
<text x="196.3" y="191">File:</text>
<text x="206.9" y="188.6">6-Oct-2012</text>
<text x="206.9" y="191">D:\</text>
<text x="215.6" y="191">\tu20120913\</text>
<text x="241.2" y="191">.ddDrawn By:</text>
<text x="243.3" y="188.6">Sheet</text>
<text x="243.8" y="191">b</text>
<text x="249.9" y="188.6">of</text>
<text x="45.1" y="194.6">1</text>
<text x="112.6" y="194.6">2</text>
<text x="180.1" y="194.6">3</text>
<text x="247.6" y="194.6">4</text>
</g>
<g font-size="2.1" fill="#000080">
<text x="32.9" y="35.4">R35</text>
<text x="58.8" y="31.3">U3</text>
<text x="77.6" y="33">R37</text>
<text x="91.4" y="31.3">D18</text>
<text x="126.9" y="35.4">R39</text>
<text x="152.8" y="31.3">U7</text>
<text x="171.6" y="33">R41</text>
<text x="185.5" y="31.3">D21</text>
<text x="32.9" y="38.9">10K</text>
<text x="70.3" y="38.2">CAP</text>
<text x="77.6" y="36.5">330R</text>
<text x="93.8" y="38.2">BYV96E</text>
<text x="126.9" y="38.9">10K</text>
<text x="164.3" y="38.2">CAP</text>
<text x="171.6" y="36.5">330R</text>
<text x="187.9" y="38.2">BYV96E</text>
<text x="217" y="40.6">R76</text>
<text x="226.4" y="40.6">R74</text>
<text x="249.9" y="40.6">R77</text>
<text x="79.9" y="44.7">R59</text>
<text x="174" y="44.7">R62</text>
<text x="217" y="42.7">10K</text>
<text x="226.4" y="42.7">10K</text>
<text x="237.2" y="47.6">U12</text>
<text x="249.9" y="42.7">5.1K</text>
<text x="256" y="46.1">O3</text>
<text x="73.6" y="49.9">R36</text>
<text x="73.6" y="52">47K</text>
<text x="79.9" y="48.3">20R</text>
<text x="103" y="49.7">Z2</text>
<text x="167.6" y="49.9">R40</text>
<text x="167.6" y="52">47K</text>
<text x="174" y="48.3">20R</text>
<text x="197" y="49.7">Z14</text>
<text x="235.1" y="50.1">3</text>
<text x="246.9" y="52.5">1</text>
<text x="58.8" y="54.9">A316J</text>
<text x="103" y="54.1">Z3</text>
<text x="152.8" y="54.9">A316J</text>
<text x="197" y="54.1">Z15</text>
<text x="217" y="59.3">TH</text>
<text x="226.4" y="59.3">R75</text>
<text x="235.1" y="54.9">2</text>
<text x="237.2" y="59.5">393</text>
<text x="256" y="56.2">P181</text>
<text x="268.7" y="57">R78</text>
<text x="268.7" y="59.1">1K</text>
<text x="217" y="61.4">RES1</text>
<text x="226.4" y="61.4">750R</text>
<text x="58.8" y="68.9">U4</text>
<text x="77.6" y="70.6">R45</text>
<text x="91.4" y="68.9">D19</text>
<text x="152.8" y="68.9">U8</text>
<text x="171.6" y="70.6">R49</text>
<text x="185.5" y="68.9">D22</text>
<text x="249.4" y="71">U12</text>
<text x="32.9" y="72.9">R43</text>
<text x="32.9" y="76.5">10K</text>
<text x="70.3" y="75.8">CAP</text>
<text x="77.6" y="74.1">330R</text>
<text x="93.8" y="75.8">BYV96E</text>
<text x="126.9" y="72.9">R47</text>
<text x="126.9" y="76.5">10K</text>
<text x="164.3" y="75.8">CAP</text>
<text x="171.6" y="74.1">330R</text>
<text x="187.9" y="75.8">BYV96E</text>
<text x="235.1" y="73.7">6</text>
<text x="242.1" y="73.7">8</text>
<text x="246.9" y="75.9">7</text>
<text x="249.4" y="73.7">393</text>
<text x="79.9" y="82.3">R60</text>
<text x="174" y="82.3">R63</text>
<text x="235.1" y="78.3">5</text>
<text x="242.1" y="80.7">4</text>
<text x="73.6" y="87.5">R44</text>
<text x="73.6" y="89.6">47K</text>
<text x="79.9" y="85.9">20R</text>
<text x="103" y="87.2">Z4</text>
<text x="167.6" y="87.5">R48</text>
<text x="167.6" y="89.6">47K</text>
<text x="174" y="85.9">20R</text>
<text x="197" y="87.2">Z12</text>
<text x="58.8" y="92.4">A316J</text>
<text x="103" y="91.7">Z5</text>
<text x="152.8" y="92.4">A316J</text>
<text x="197" y="91.7">Z13</text>
<text x="225.7" y="101.8">J?</text>
<text x="58.8" y="106.5">U5</text>
<text x="91.4" y="106.5">D20</text>
<text x="152.8" y="106.5">U9</text>
<text x="185.5" y="106.5">D23</text>
<text x="244.5" y="103.7">D28</text>
<text x="244.5" y="105.7">DIODE</text>
<text x="256.3" y="106">C85</text>
<text x="32.9" y="110.5">R51</text>
<text x="70.3" y="113.3">CAP</text>
<text x="77.6" y="108.1">R53</text>
<text x="77.6" y="111.7">330R</text>
<text x="93.8" y="113.3">BYV96E</text>
<text x="126.9" y="110.5">R55</text>
<text x="164.3" y="113.3">CAP</text>
<text x="171.6" y="108.1">R57</text>
<text x="171.6" y="111.7">330R</text>
<text x="187.9" y="113.3">BYV96E</text>
<text x="225.7" y="110.9">CON2</text>
<text x="256.3" y="108.1">104</text>
<text x="32.9" y="114">10K</text>
<text x="79.9" y="119.9">R61</text>
<text x="126.9" y="114">10K</text>
<text x="174" y="119.9">R64</text>
<text x="73.6" y="125.1">R52</text>
<text x="79.9" y="123.4">20R</text>
<text x="103" y="124.8">Z6</text>
<text x="167.6" y="125.1">R56</text>
<text x="174" y="123.4">20R</text>
<text x="197" y="124.8">Z10</text>
<text x="58.8" y="130">A316J</text>
<text x="73.6" y="127.2">47K</text>
<text x="103" y="129.3">Z7</text>
<text x="152.8" y="130">A316J</text>
<text x="167.6" y="127.2">47K</text>
<text x="197" y="129.3">Z11</text>
<text x="40" y="145.7">R40</text>
<text x="40" y="149.4">330R</text>
<text x="61.1" y="144">U6</text>
<text x="79.9" y="148.1">R65</text>
<text x="47" y="155.8">2</text>
<text x="79.9" y="151.8">20R</text>
<text x="103" y="153.2">Z8</text>
<text x="151.1" y="150.9">R42</text>
<text x="151.1" y="153">5.1K</text>
<text x="160.6" y="150.9">R50</text>
<text x="160.6" y="153">5.1K</text>
<text x="172.3" y="150.9">R34</text>
<text x="172.3" y="153">5.1K</text>
<text x="176.4" y="155.8">U10</text>
<text x="195.8" y="150.9">R38</text>
<text x="195.8" y="153">5.1K</text>
<text x="205.2" y="150.9">R46</text>
<text x="205.2" y="153">5.1K</text>
<text x="214.6" y="150.9">R51</text>
<text x="214.6" y="153">5.1K</text>
<text x="39" y="160.5">U11</text>
<text x="58.8" y="158.2">PC925</text>
<text x="103" y="157.9">Z9</text>
<text x="132.3" y="160.3">R96</text>
<text x="39" y="162.8">7407</text>
<text x="40" y="166.8">R39</text>
<text x="49.4" y="165.2">1</text>
<text x="75.9" y="167.3">R66</text>
<text x="92.4" y="167.3">R94</text>
<text x="132.3" y="162.4">10K</text>
<text x="40" y="170.6">5.1K</text>
<text x="75.9" y="169.4">5.1K</text>
<text x="79.9" y="170.9">U11</text>
<text x="92.4" y="169.4">3K</text>
<text x="93.8" y="172.2">D26</text>
<text x="105.6" y="172.2">D27</text>
<text x="134" y="172">Q4</text>
<text x="77.6" y="174.6">11</text>
<text x="89.3" y="174.6">10</text>
<text x="93.8" y="179.1">DIODE</text>
<text x="105.6" y="179.1">DIODE</text>
<text x="115.9" y="179.1">R95</text>
<text x="134" y="174.1">NPN</text>
<text x="176.4" y="176.7">7407</text>
<text x="79.9" y="180.4">7407</text>
<text x="115.9" y="181.2">10K</text>
<text x="124.6" y="181.2">C84</text>
<text x="124.6" y="183.3">CAP</text>
<text x="263.3" y="184">V1.0</text>
<text x="263.3" y="188.6">2/2</text>
</g>
<g font-size="2.1" fill="#800000">
<text x="40.9" y="33.7">G1'</text>
<text x="47.8" y="34.9">+5V</text>
<text x="67" y="31.3">E1 C29</text>
<text x="101.6" y="34.9">P</text>
<text x="135" y="33.7">G2'</text>
<text x="141.7" y="34.9">+5V</text>
<text x="161" y="31.3">E2 C45</text>
<text x="195.6" y="34.9">U</text>
<text x="24.2" y="37.3">+5V</text>
<text x="47.8" y="39.5">+5V</text>
<text x="71" y="41.9">VU+</text>
<text x="118.3" y="37.3">+5V</text>
<text x="141.7" y="39.5">+5V</text>
<text x="165" y="41.9">V+</text>
<text x="49.9" y="44.3">A</text>
<text x="49.9" y="46.7">B</text>
<text x="103.9" y="46.7">G1</text>
<text x="143.8" y="44.3">A</text>
<text x="143.8" y="46.7">B</text>
<text x="198" y="46.7">G2</text>
<text x="62.1" y="58.3">VU-</text>
<text x="103.9" y="58.3">E1</text>
<text x="157.3" y="58.3">V-</text>
<text x="198" y="58.3">E2</text>
<text x="40.9" y="71.3">G3'</text>
<text x="67" y="68.9">E3 C34</text>
<text x="135" y="71.3">G4'</text>
<text x="161" y="68.9">E4 C50</text>
<text x="24.2" y="74.8">+5V</text>
<text x="47.8" y="72.5">+5V</text>
<text x="47.8" y="77.1">+5V</text>
<text x="101.6" y="72.5">P</text>
<text x="118.3" y="74.8">+5V</text>
<text x="141.7" y="72.5">+5V</text>
<text x="141.7" y="77.1">+5V</text>
<text x="195.6" y="72.5">V</text>
<text x="49.9" y="81.9">A</text>
<text x="71" y="79.5">VV+</text>
<text x="143.8" y="81.9">A</text>
<text x="165" y="79.5">V+</text>
<text x="49.9" y="84.2">B</text>
<text x="103.9" y="84.2">G3</text>
<text x="143.8" y="84.2">B</text>
<text x="198" y="84.2">G4</text>
<text x="62.1" y="95.9">VV-</text>
<text x="103.9" y="95.9">E3</text>
<text x="157.3" y="95.9">V-</text>
<text x="198" y="95.9">E4</text>
<text x="67" y="106.5">E5 C39</text>
<text x="161" y="106.5">E6 C55</text>
<text x="24.2" y="112.4">+5V</text>
<text x="40.9" y="108.9">G5'</text>
<text x="47.8" y="110">+5V</text>
<text x="101.6" y="110">P</text>
<text x="118.3" y="112.4">+5V</text>
<text x="135" y="108.9">G6'</text>
<text x="141.7" y="110">+5V</text>
<text x="195.6" y="110">W</text>
<text x="47.8" y="114.7">+5V</text>
<text x="49.9" y="119.4">A</text>
<text x="71" y="117.1">VW+</text>
<text x="141.7" y="114.7">+5V</text>
<text x="143.8" y="119.4">A</text>
<text x="165" y="117.1">V+</text>
<text x="49.9" y="121.8">B</text>
<text x="103.9" y="121.8">G5</text>
<text x="143.8" y="121.8">B</text>
<text x="198" y="121.8">G6</text>
<text x="61.4" y="133.5">VW-</text>
<text x="103.9" y="133.5">E5</text>
<text x="157.3" y="133.5">V-</text>
<text x="198" y="133.5">E6</text>
<text x="148.8" y="144">+5V</text>
<text x="165.9" y="161.6">G1'</text>
<text x="165.9" y="159.3">GU</text>
<text x="188.6" y="159.3">+5V</text>
<text x="198" y="161.6">GX</text>
<text x="144.9" y="164">GV</text>
<text x="165.9" y="166.4">G3'</text>
<text x="188.6" y="164">G2'</text>
<text x="207.3" y="166.4">GY</text>
<text x="153.8" y="168.7">GW</text>
<text x="165.9" y="171">G5'</text>
<text x="188.6" y="168.7">G4'</text>
<text x="188.6" y="173.4">G6'</text>
<text x="216.7" y="171">GZ</text>
</g>
<g font-size="2.1" fill="#a1006a">
<text x="214.2" y="33.7">+24V</text>
<text x="247.1" y="33.7">+24V</text>
<text x="266.4" y="45.5">+5V</text>
<text x="270.8" y="53.7">TH</text>
<text x="214.2" y="71.3">COM</text>
<text x="240" y="66.5">+24V</text>
<text x="240" y="87.7">COM</text>
<text x="256.7" y="100.6">+24V</text>
<text x="256.7" y="112.4">COM</text>
<text x="31.2" y="147.6">+5V</text>
<text x="69.3" y="144">V+</text>
<text x="103.9" y="149.9">G7</text>
<text x="130" y="153.4">+5V</text>
<text x="69.6" y="158.2">V-</text>
<text x="73.6" y="160.5">+5V</text>
<text x="90.1" y="160.5">+5V</text>
<text x="103.9" y="161.6">E7</text>
<text x="31.2" y="168.7">+5V</text>
<text x="47.9" y="172.2">G7'</text>
<text x="134.5" y="168.7">A</text>
<text x="69.6" y="175.8">RY</text>
</g>
</svg>
